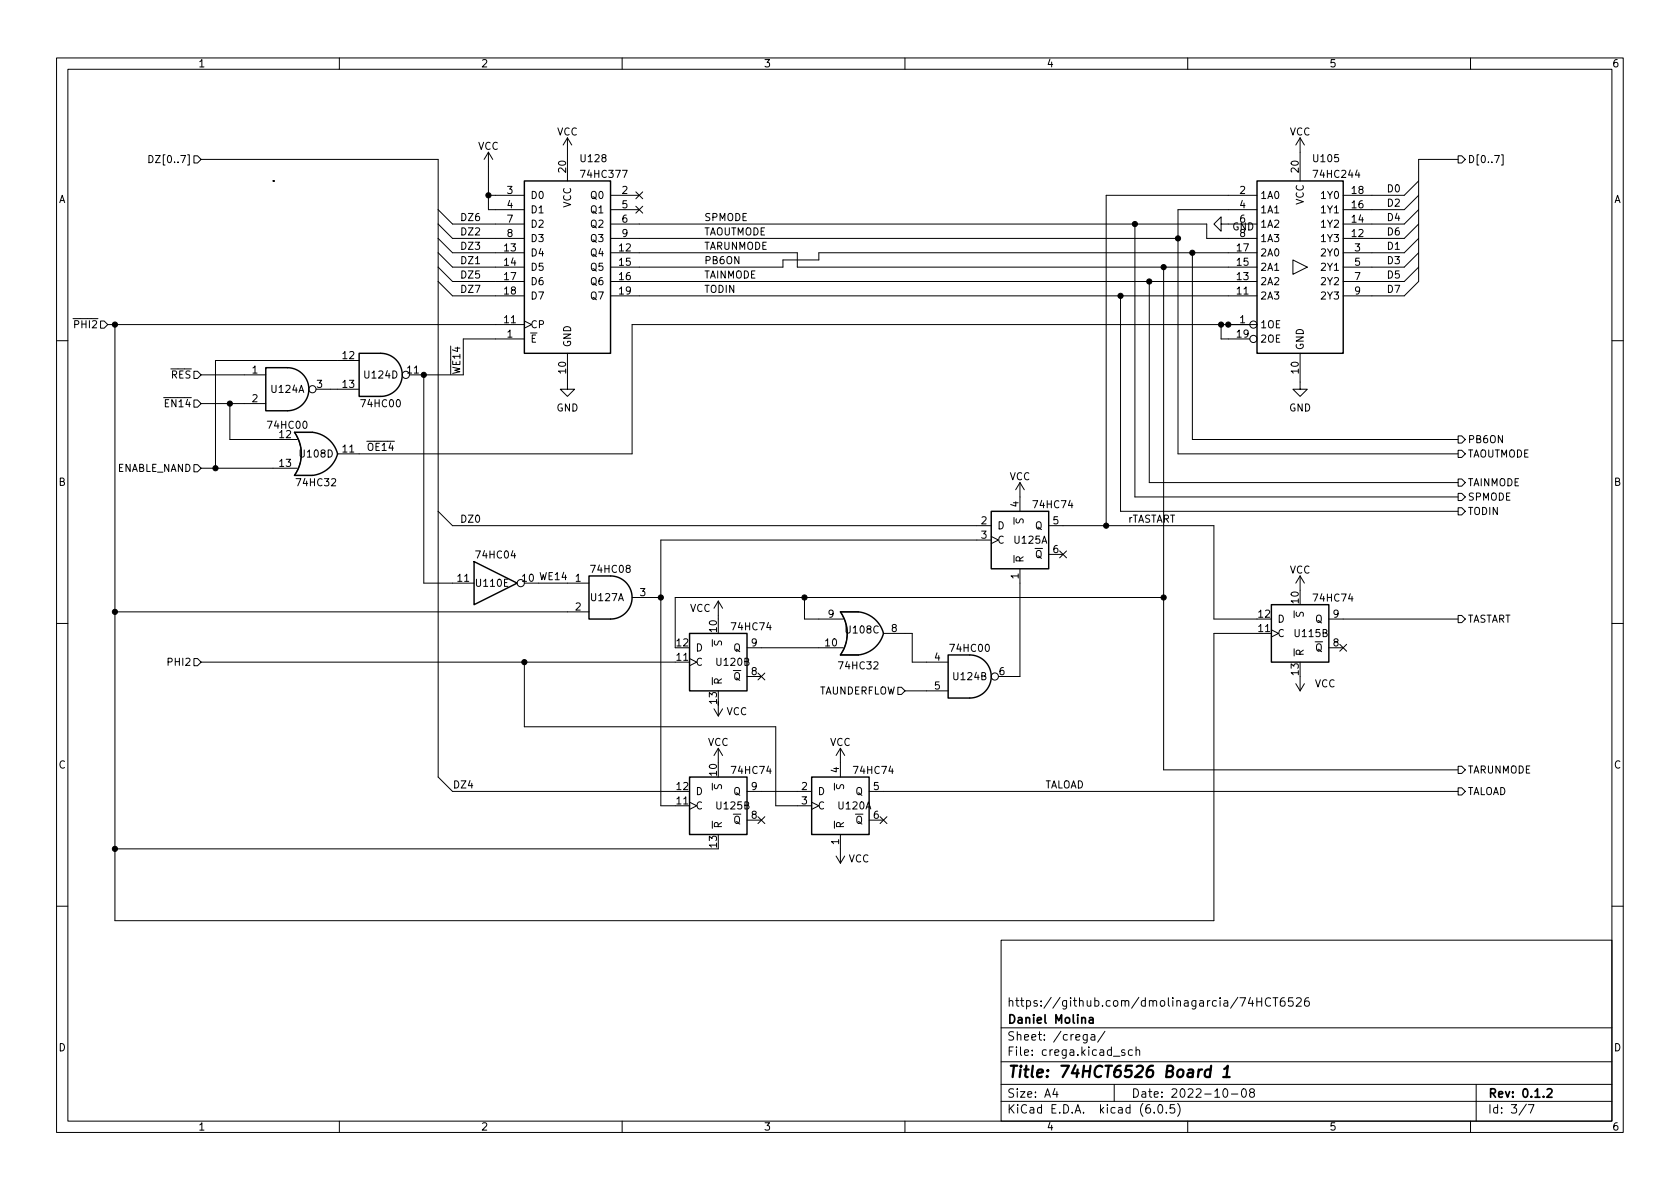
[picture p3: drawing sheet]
<svg xmlns="http://www.w3.org/2000/svg" width="297mm" height="210mm" viewBox="0 0 297 210" stroke-linecap="round" stroke-linejoin="round" font-family="sans-serif">
<g fill="none" stroke="#000" stroke-width=".18">
<path d="M10 10.2h277v190.1h-277zM12 12.2h273v186.1h-273zM60 10.2v2M110 10.2v2M160 10.2v2M210 10.2v2M260 10.2v2M26.3 27.5a.64 .64 0 0 1 .8 .6 .64 .64 0 0 1-.8 .7zM34.3 27.6h.6l.7 .6-.7 .6h-.6zM35.6 28.2h41.9v109.2l2.5 2.5h39.4M48.3 32h.2zM48.3 32h.1"/>
<path d="M48.4 32h.1M48.5 32h.1M77.5 37.1l2.5 2.5h12.7M77.5 39.6l2.5 2.6h12.7M86.4 34.5h6.3M86.4 26.9v10.2h6.3M86.4 26.9l-.8 1.3M86.4 26.9l.7 1.3M100.3 24.4l-.7 1.2M100.3 24.4v7.6M100.3 24.4l.8 1.2M107.9 34.5h5.1"/>
<path d="M107.9 37.1h5.1M107.9 39.6h105.5v2.6h8.8M112.4 33.9l1.2 1.2M112.4 36.5l1.2 1.2M113.6 33.9l-1.2 1.2M113.6 36.5l-1.2 1.2M200.7 39.6v48.3h57.1M215.9 39.6v-1.3l-1.3 1.3 1.3 1.3v-1.3h6.3M222.2 37.1h-13.9v43.2h49.5M222.2 34.5h-26.6v58.5M229.9 24.4v7.6M229.9 24.4l-.8 1.2"/>
<path d="M229.9 24.4l.7 1.2M250.8 32l-2.5 2.5h-10.8M250.8 34.5l-2.5 2.6h-10.8M250.8 37.1l-2.5 2.5h-10.8M250.8 39.6l-2.5 2.6h-10.8M257.8 27.6h.6l.7 .6-.7 .6h-.6zM257.8 28.2h-7v21.6l-2.5 2.5h-10.8M265.5 27.4h.3v1.8h-.3M17.8 56.8h.6l.6 .6-.6 .6h-.6zM19 57.4h73.7M20.3 57.4v105.4h194.3v-50.8h10.2M77.5 42.2l2.5 2.5h12.7"/>
<path d="M77.5 44.7l2.5 2.5h12.7M77.5 47.2l2.5 2.6h12.7M77.5 49.8l2.5 2.5h12.7M92.7 56.8l1.3 .6-1.3 .6M92.7 59.9h-10.8v6.4h-9.5M107.9 44.7h33.1v2.5h81.2M107.9 49.8h114.3M107.9 52.3h114.3M107.9 42.2h100.4M198.1 52.3v38.1h59.7M203.2 49.8v35.5h54.6M205.7 47.2v88.9h52.1"/>
<path d="M210.8 44.7v33h47M215.9 57.4v2.5h5.1M222.2 57.4h-110.4v22.9h-52.1M222.2 44.7h-77.4v1.3h-6.4v1.2h-30.5M228.6 46l2.5 1.2-2.5 1.3zM250.8 42.2l-2.5 2.5h-10.8M250.8 44.7l-2.5 2.5h-10.8M250.8 47.2l-2.5 2.6h-10.8M10 60.2h2M34.3 65.7h.6l.7 .6-.7 .6h-.6zM34.3 70.7h.6l.7 .7-.7 .6h-.6zM35.6 66.3h11.4"/>
<path d="M35.6 71.4h11.4M40.6 71.4v6.3h12M55.2 76.4h-3.1a6.6 6.6 0 0 1 0 7.7h3.1M55.9 68.8h7.6M63.5 63.7h-25.4v19.1M74.9 66.3v36.8h8.9M100.3 62.5v6.3h1.3l-1.3 1.3-1.2-1.3h1.2M229.9 62.5v6.3h1.2l-1.2 1.3-1.3-1.3h1.3M257.8 79.6h.6l.7 .7-.7 .6h-.6zM257.8 77.1h.6l.7 .6-.7 .7h-.6zM285 60.2h2M34.3 82.2h.6l.7 .6-.7 .6h-.6z"/>
<path d="M35.6 82.8h17M77.5 90.4l2.5 2.6h95.3M175.3 94.9l1.2 .6-1.2 .6M175.3 95.5h-58.5v47h5.1M179.3 91.5v1.2M179.7 91.8l-.1 .4 .2 .2h.3l.3-.5 .3-.1 .2 .2v.5M180.3 85.3l-.7 1.3M180.3 85.3v5.1M180.3 85.3l.8 1.3M185.4 93h29.2v16.5h7.6M185.4 98h2.6M187.4 97.4l1.2 1.2"/>
<path d="M188.6 97.4l-1.2 1.2M257.8 84.7h.6l.7 .6-.7 .7h-.6zM257.8 89.8h.6l.7 .6-.7 .7h-.6zM257.8 87.2h.6l.7 .7-.7 .6h-.6zM10 110.2h2M20.3 108.2h83.8M34.3 116.5h.6l.7 .6-.7 .6h-.6zM35.6 117.1h86.3M92.7 117.1v11.4h44.5v14h6.3M95.2 103.1h8.9M111.8 105.7h5M121.9 116.5l1.3 .6-1.3 .6"/>
<path d="M125.9 113.1v1.2M126.4 113.3l-.1 .5 .1 .2h.4l.2-.5 .3-.2 .3 .3-.1 .5M127 106.3v3.2M127 106.3l-.8 1.3M127 106.3l.8 1.3M132.1 114.5h17M132.1 119.6h2.5M134 119l1.2 1.2M135.2 119l-1.2 1.2M142.2 105.7v3.8h6.9M151.8 108.2h-3.2a6.6 6.6 0 0 1 0 7.6h3.2M156.2 112h5.1v5.1h6.3"/>
<path d="M180.3 100.6v19h-3.8M205.7 105.7h-86.3v8.8M224.8 111.4l1.3 .6-1.3 .6M228.8 108v1.2M229.2 108.3v.4l.1 .2h.4l.2-.5 .3-.1 .2 .2v.5M229.9 101.8v2.6M229.9 119.6v2.6M229.9 101.8l-.8 1.3M229.9 101.8l.7 1.3M234.9 114.5h2.6M234.9 109.5h22.9M236.9 113.9l1.2 1.3"/>
<path d="M238.1 113.9l-1.2 1.3M257.8 108.8h.6l.7 .7-.7 .6h-.6zM285 110.2h2M125.9 138.5v1.2M126.2 125.3l.8 1.3M126.4 138.7l-.1 .5 .1 .2h.4l.2-.5 .3-.2 .3 .3-.1 .5M127 132.3l-.8 1.3M127 124.1v2.5M127 132.3v2.6M127 132.3l.8 1.3M127.8 125.3l-.8 1.3M132.1 139.9h11.4"/>
<path d="M147.5 138.5v1.2M148 138.7l-.1 .5 .1 .2h.4l.2-.5 .3-.2 .3 .3-.1 .5M148.6 132.3l-.8 1.3M148.6 132.3v5.1M148.6 132.3l.8 1.3M153.7 139.9h104.1M158.7 121.5h.7l.6 .7-.6 .6h-.7zM160 122.2h7.6M229.1 120.9l.8 1.3M230.6 120.9l-.7 1.3M257.8 139.3h.6l.7 .6-.7 .7h-.6zM257.8 135.5h.6l.7 .6-.7 .7h-.6z"/>
<path d="M20.3 150.1h106.7M121.9 141.9l1.3 .6-1.3 .6M132.1 145h2.5M134 144.4l1.2 1.2M135.2 144.4l-1.2 1.2M143.5 141.9l1.3 .6-1.3 .6M147.8 151.4l.8 1.2M148.6 147.6v5M149.4 151.4l-.8 1.2M153.7 145h2.5M155.6 144.4l1.2 1.2M156.8 144.4l-1.2 1.2"/>
<path d="M10 160.2h2M177 166.3h108v32h-108zM221.1 176.4l-.4 1h.9M221.4 176.9v1M222.2 176.4v1.5M222.2 177.1h.9M223.1 176.4v1.5M224.6 176.6a.6 .6 0 0 0-.7 0 .6 .6 0 0 0-.2 .7 .56 .56 0 0 0 .3 .6 .56 .56 0 0 0 .6-.1M225.1 176.4h.8M225.5 176.4v1.5M227.1 176.4a.59 .59 0 0 0-.7 .7v.5l.1 .3h.4l.2-.1 .1-.5-.1-.2-.5-.1-.2 .3M228.6 176.4h-.7l-.1 .7 .2-.1 .5 .1 .1 .2v.5l-.2 .1-.6-.1"/>
<path d="M229.2 176.6l.6-.2 .2 .2 .1 .3-1 1h1M231.4 176.4a.59 .59 0 0 0-.8 .7v.5l.2 .3h.4l.2-.1 .1-.5-.1-.2-.5-.1-.3 .3M285 160.2h2M60 198.3v2M110 198.3v2M160 198.3v2M177 194.8h108M177 191.8h108M177 187.8h108M177 181.8h108M186.5 192.5l-.4 1h1M186.9 193v1"/>
<path d="M192.2 182.9v1.2l-.3 .3h-.3M192.2 183l-.4-.1-.3 .3v.4l.1 .3h.6M192.9 183h.6l.1 .9M193.6 183.3l-.5 .1a.29 .29 0 0 0-.2 .2 .29 .29 0 0 0 .2 .3h.5M195.4 182.4l-1.3 1.9M197 191.8v3M198.9 185.7l-.4-.1-.2 .2 .1 .3 .5 .1v.4h-.6M200.2 185.7l-.4-.1-.3 .3v.4l.1 .3h.6M200.9 185.8l.2-.2 .3 .1 .1 .9M200.9 185.1v1.5M204.1 196.7v.1M204.9 195.4l.2-.1a.81 .81 0 0 1 .6 .7 .81 .81 0 0 1-.3 .8h-.2a.81 .81 0 0 1-.6-.6 .81 .81 0 0 1 .3-.8z"/>
<path d="M206.2 196.7v.1M207.6 195.3h-.7v.7l.2-.1 .5 .1 .1 .2-.1 .5-.2 .1-.5-.1M208.2 195.1a1.72 1.72 0 0 1 0 2.3M210 198.3v2M216.4 192.6l.2-.1a.81 .81 0 0 1 .6 .7 .81 .81 0 0 1-.3 .8h-.2a.81 .81 0 0 1-.6-.6 .81 .81 0 0 1 .3-.8zM217.7 193.5h1.2M219.7 192.6l.2-.1a.81 .81 0 0 1 .5 .7 .81 .81 0 0 1-.3 .8h-.1a.81 .81 0 0 1-.6-.6 .81 .81 0 0 1 .3-.8zM221.2 193.2l-.3-.3 .1-.2 .2-.2 .4 .1 .2 .2-.1 .2-.6 .2-.2 .3 .1 .4 .2 .1h.4l.2-.3-.1-.4-.2-.1M260 198.3v2M261 191.8v6.5M269.9 195.3l-1.3 1.9M270.2 195.3h1l-.6 1.5"/>
<circle cx="221.6" cy="59.9" r=".63"/>
<circle cx="221.6" cy="57.4" r=".63"/>
<circle cx="55.2" cy="68.8" r=".63"/>
<circle cx="71.8" cy="66.3" r=".63"/>
<circle cx="92.1" cy="103.1" r=".63"/>
<circle cx="175.9" cy="119.6" r=".63"/>
</g>
<path d="M192.6 180h.6l.1 .9M193.3 180.3l-.5 .1a.29 .29 0 0 0-.3 .2 .29 .29 0 0 0 .3 .3h.5M273.6 192.7l.5-.2 .2 .2 .1 .3-.9 1h.9" fill="none" stroke="#000" stroke-width=".3"/>
<path d="M212.5 189.1l-.4 .1-.2 .3M214 189.2a.66 .66 0 0 0-.9 .3l-.1 .6 .1 .3 .2 .1 .6-.1M214.1 188.5l-.2 2M216.3 190.5h1.1M216.5 189l.6-.5-.3 2" fill="none" stroke="#000" stroke-width=".4"/>
<g fill="none" stroke="#000" stroke-width=".25">
<path d="M92.7 32h15.2v30.5h-15.2zM222.2 32h15.3v30.5h-15.3zM47 65h3.8a3.8 3.8 0 0 1 3.8 3.8 3.8 3.8 0 0 1-3.8 3.8h-3.8zM52.1 76.5l3.1-.1a5.1 5.1 0 0 1 4.5 3.9 5.2 5.2 0 0 1-4.4 3.8h-3.2a6.6 6.6 0 0 0 0-7.6zM63.5 62.5h3.8a3.8 3.8 0 0 1 3.8 3.8 3.8 3.8 0 0 1-3.8 3.8h-3.8zM83.8 99.3l7.6 3.8-7.6 3.8zM175.3 90.4h10.1v10.2h-10.1zM104.1 101.8h3.9a3.8 3.8 0 0 1 3.8 3.9 3.8 3.8 0 0 1-3.8 3.8h-3.9zM121.9 112h10.2v10.2h-10.2zM151.8 108.2h-3.2a6.6 6.6 0 0 1 0 7.6h3.2M151.8 108.2a5.1 5.1 0 0 1 4.4 3.8 5.2 5.2 0 0 1-4.4 3.8M167.6 115.8h3.9a3.8 3.8 0 0 1 3.8 3.8 3.8 3.8 0 0 1-3.8 3.8h-3.9z"/>
<path d="M224.8 106.9h10.1v10.2h-10.1zM121.9 137.4h10.2v10.2h-10.2zM143.5 137.4h10.2v10.2h-10.2z"/>
</g>
<g fill="#000" stroke="#000" stroke-width=".18">
<circle cx="86.4" cy="34.5" r=".46"/>
<circle cx="200.7" cy="39.6" r=".46"/>
<circle cx="20.3" cy="57.4" r=".46"/>
<circle cx="198.1" cy="52.3" r=".46"/>
<circle cx="203.2" cy="49.8" r=".46"/>
<circle cx="205.7" cy="47.2" r=".46"/>
<circle cx="208.3" cy="42.2" r=".46"/>
<circle cx="210.8" cy="44.7" r=".46"/>
<circle cx="215.9" cy="57.4" r=".46"/>
<circle cx="217.2" cy="57.4" r=".46"/>
<circle cx="40.6" cy="71.4" r=".46"/>
<circle cx="74.9" cy="66.3" r=".46"/>
<circle cx="38.1" cy="82.8" r=".46"/>
<circle cx="195.6" cy="93" r=".46"/>
<circle cx="20.3" cy="108.2" r=".46"/>
<circle cx="92.7" cy="117.1" r=".46"/>
<circle cx="116.8" cy="105.7" r=".46"/>
<circle cx="142.2" cy="105.7" r=".46"/>
<circle cx="205.7" cy="105.7" r=".46"/>
<circle cx="20.3" cy="150.1" r=".46"/>
</g>
<text font-size="2.8" x="178" y="190.6">Title: 74HCT6526 Board 1</text>
<g font-size="2.1">
<text x="178" y="178">https://github.com/dmolinagarcia/74HCT6526</text>
<text x="178" y="184">Sheet: /crega/</text>
<text x="178" y="181">Daniel Molina</text>
<text x="178" y="186.7">File: crega.kicad_sch</text>
<text x="178" y="196.9">KiCad E.D.A. kicad (6.0.5)</text>
<text x="178" y="194.1">Size: A4</text>
<text x="200" y="194.1">Date: 2022-10-08</text>
<text x="263" y="194.1">Rev: 0.1.2</text>
<text x="263" y="196.9">Id: 3/7</text>
</g>
<g font-size="1.8">
<text x="35" y="11.9">1</text>
<text x="85" y="11.9">2</text>
<text x="135" y="11.9">3</text>
<text x="185" y="11.9">4</text>
<text x="235" y="11.9">5</text>
<text x="285" y="11.9">6</text>
<text x="98.5" y="23.9">VCC</text>
<text x="228" y="23.9">VCC</text>
<text x="27.4" y="28.8">DZ[0..7]</text>
<text x="84.5" y="26.5">VCC</text>
<text x="102.8" y="28.7">U128</text>
<text x="232.3" y="28.7">U105</text>
<text x="259.5" y="28.8">D[0..7]</text>
<text x="10.3" y="35.9">A</text>
<text x="89.7" y="34.3">3</text>
<text x="93.7" y="35.2">D0</text>
<text x="100.1" y="30.4" transform="rotate(-90 100.1 30.4)">20</text>
<text x="103" y="31.4">74HC377</text>
<text x="104.6" y="35.2">Q0</text>
<text x="110" y="34.3">2</text>
<text x="219.2" y="34.3">2</text>
<text x="222.8" y="35.2">1A0</text>
<text x="229.6" y="30.4" transform="rotate(-90 229.6 30.4)">20</text>
<text x="232.6" y="31.4">74HC244</text>
<text x="233.8" y="35.2">1Y0</text>
<text x="239" y="34.3">18</text>
<text x="245.1" y="34">D0</text>
<text x="285.3" y="35.9">A</text>
<text x="81.3" y="41.6">DZ2</text>
<text x="81.3" y="39.1">DZ6</text>
<text x="89.7" y="36.8">4</text>
<text x="89.7" y="39.4">7</text>
<text x="89.7" y="41.9">8</text>
<text x="93.7" y="37.7">D1</text>
<text x="93.7" y="40.3">D2</text>
<text x="101" y="36.7" transform="rotate(-90 101 36.7)">VCC</text>
<text x="104.6" y="37.7">Q1</text>
<text x="104.6" y="40.3">Q2</text>
<text x="110" y="36.8">5</text>
<text x="110" y="39.4">6</text>
<text x="110" y="41.9">9</text>
<text x="124.5" y="39.1">SPMODE</text>
<text x="124.5" y="41.6">TAOUTMODE</text>
<text x="217.9" y="40.7">GND</text>
<text x="219.2" y="36.8">4</text>
<text x="219.2" y="39.4">6</text>
<text x="219.2" y="41.9">8</text>
<text x="222.8" y="37.7">1A1</text>
<text x="222.8" y="40.3">1A2</text>
<text x="230.5" y="36.2" transform="rotate(-90 230.5 36.2)">VCC</text>
<text x="233.8" y="40.3">1Y2</text>
<text x="233.8" y="37.7">1Y1</text>
<text x="239" y="41.9">12</text>
<text x="239" y="39.4">14</text>
<text x="239" y="36.8">16</text>
<text x="245.1" y="39.1">D4</text>
<text x="245.1" y="41.6">D6</text>
<text x="245.1" y="36.5">D2</text>
<text x="81.3" y="46.7">DZ1</text>
<text x="81.3" y="44.2">DZ3</text>
<text x="89.2" y="44.4">13</text>
<text x="89.2" y="47">14</text>
<text x="93.7" y="45.3">D4</text>
<text x="93.7" y="47.9">D5</text>
<text x="93.7" y="42.8">D3</text>
<text x="104.6" y="45.3">Q4</text>
<text x="104.6" y="47.9">Q5</text>
<text x="104.6" y="42.8">Q3</text>
<text x="109.5" y="44.4">12</text>
<text x="109.5" y="47">15</text>
<text x="124.5" y="44.2">TARUNMODE</text>
<text x="124.5" y="46.7">PB6ON</text>
<text x="218.7" y="47">15</text>
<text x="218.7" y="44.4">17</text>
<text x="222.8" y="47.9">2A1</text>
<text x="222.8" y="45.3">2A0</text>
<text x="222.8" y="42.8">1A3</text>
<text x="233.8" y="42.8">1Y3</text>
<text x="233.8" y="45.3">2Y0</text>
<text x="233.8" y="47.9">2Y1</text>
<text x="239.5" y="44.4">3</text>
<text x="239.5" y="47">5</text>
<text x="245.1" y="44.2">D1</text>
<text x="245.1" y="46.7">D3</text>
<text x="81.3" y="51.8">DZ7</text>
<text x="81.3" y="49.2">DZ5</text>
<text x="89.2" y="49.5">17</text>
<text x="89.2" y="52.1">18</text>
<text x="93.7" y="50.4">D6</text>
<text x="93.7" y="53">D7</text>
<text x="104.6" y="50.4">Q6</text>
<text x="104.6" y="53">Q7</text>
<text x="109.5" y="49.5">16</text>
<text x="109.5" y="52.1">19</text>
<text x="124.5" y="51.8">TODIN</text>
<text x="124.5" y="49.2">TAINMODE</text>
<text x="218.7" y="52.1">11</text>
<text x="218.7" y="49.5">13</text>
<text x="222.8" y="53">2A3</text>
<text x="222.8" y="50.4">2A2</text>
<text x="233.8" y="50.4">2Y2</text>
<text x="233.8" y="53">2Y3</text>
<text x="239.5" y="49.5">7</text>
<text x="239.5" y="52.1">9</text>
<text x="245.1" y="49.2">D5</text>
<text x="245.1" y="51.8">D7</text>
<text x="12.1" y="58">~{PHI2}</text>
<text x="89.2" y="57.1">11</text>
<text x="89.7" y="59.7">1</text>
<text x="93.7" y="58">CP</text>
<text x="218.7" y="59.7">19</text>
<text x="219.2" y="57.1">1</text>
<text x="222.8" y="58">1OE</text>
<text x="60.6" y="63.5">12</text>
<text x="93.7" y="60.6">~{E}</text>
<text x="101" y="61.5" transform="rotate(-90 101 61.5)">GND</text>
<text x="222.8" y="60.6">2OE</text>
<text x="230.5" y="62" transform="rotate(-90 230.5 62)">GND</text>
<text x="28.9" y="66.9">~{RES}</text>
<text x="44.6" y="66">1</text>
<text x="44.6" y="71.1">2</text>
<text x="48" y="69.5">U124A</text>
<text x="56" y="68.6">3</text>
<text x="60.6" y="68.6">13</text>
<text x="64.6" y="66.9">U124D</text>
<text x="72" y="66">11</text>
<text x="81.4" y="66.3" transform="rotate(-90 81.4 66.3)">~{WE14}</text>
<text x="100.1" y="66" transform="rotate(-90 100.1 66)">10</text>
<text x="229.6" y="66" transform="rotate(-90 229.6 66)">10</text>
<text x="28.1" y="72">~{EN14}</text>
<text x="47.6" y="75.8">74HC00</text>
<text x="49.4" y="77.5">12</text>
<text x="64.1" y="72">74HC00</text>
<text x="98.4" y="72.8">GND</text>
<text x="227.9" y="72.8">GND</text>
<text x="20.5" y="83.4">ENABLE_NAND</text>
<text x="49.4" y="82.5">13</text>
<text x="53.1" y="80.9">U108D</text>
<text x="60.6" y="80">11</text>
<text x="64.8" y="79.7">~{OE14}</text>
<text x="259.5" y="80.9">TAOUTMODE</text>
<text x="259.5" y="78.4">PB6ON</text>
<text x="10.3" y="85.9">B</text>
<text x="52.6" y="86">74HC32</text>
<text x="178.5" y="84.9">VCC</text>
<text x="180.1" y="89.6" transform="rotate(-90 180.1 89.6)">4</text>
<text x="182.9" y="89.9">74HC74</text>
<text x="259.5" y="86">TAINMODE</text>
<text x="259.5" y="88.5">SPMODE</text>
<text x="285.3" y="85.9">B</text>
<text x="81.3" y="92.4">DZ0</text>
<text x="173.5" y="92.7">2</text>
<text x="173.5" y="95.2">3</text>
<text x="176.3" y="93.6">D</text>
<text x="183" y="93.6">Q</text>
<text x="186.2" y="92.7">5</text>
<text x="199.4" y="92.4">rTASTART</text>
<text x="259.5" y="91.1">TODIN</text>
<text x="84.4" y="98.8">74HC04</text>
<text x="104.7" y="101.3">74HC08</text>
<text x="176.3" y="96.1">C</text>
<text x="179.4" y="96.1">U125A</text>
<text x="181" y="99.6" transform="rotate(-90 181 99.6)">~{R}</text>
<text x="181.7" y="98.7">~{Q}</text>
<text x="186.2" y="97.8">6</text>
<text x="228" y="101.4">VCC</text>
<text x="80.9" y="102.9">11</text>
<text x="84.3" y="103.8">U110E</text>
<text x="92.4" y="102.9">10 WE14</text>
<text x="101.7" y="102.9">1</text>
<text x="101.7" y="107.9">2</text>
<text x="104.6" y="106.3">U127A</text>
<text x="113.2" y="105.4">3</text>
<text x="180.1" y="102.3" transform="rotate(-90 180.1 102.3)">1</text>
<text x="229.6" y="106.6" transform="rotate(-90 229.6 106.6)">10</text>
<text x="232.4" y="106.4">74HC74</text>
<text x="122" y="108.2">VCC</text>
<text x="126.7" y="111.7" transform="rotate(-90 126.7 111.7)">10</text>
<text x="129.6" y="111.5">74HC74</text>
<text x="146.4" y="109.2">9</text>
<text x="149.6" y="112">U108C</text>
<text x="157.6" y="111.8">8</text>
<text x="222.5" y="111.8">11</text>
<text x="222.5" y="109.2">12</text>
<text x="225.8" y="112.6">C</text>
<text x="225.8" y="110.1">D</text>
<text x="229" y="112.6">U115B</text>
<text x="232.6" y="110.1">Q</text>
<text x="235.7" y="109.2">9</text>
<text x="259.5" y="110.1">TASTART</text>
<text x="30" y="117.7">PHI2</text>
<text x="119.7" y="116.8">11</text>
<text x="119.7" y="114.3">12</text>
<text x="122.9" y="117.7">C</text>
<text x="122.9" y="115.2">D</text>
<text x="126.8" y="117.7">U120B</text>
<text x="129.7" y="115.2">Q</text>
<text x="132.9" y="119.4">8</text>
<text x="132.9" y="114.3">9</text>
<text x="146" y="114.3">10</text>
<text x="148.5" y="118.4">74HC32</text>
<text x="165.2" y="116.8">4</text>
<text x="168.2" y="115.3">74HC00</text>
<text x="176.7" y="119.4">6</text>
<text x="229.6" y="119.3" transform="rotate(-90 229.6 119.3)">13</text>
<text x="230.5" y="116.1" transform="rotate(-90 230.5 116.1)">~{R}</text>
<text x="231.2" y="115.2">~{Q}</text>
<text x="235.7" y="114.3">8</text>
<text x="126.7" y="124.4" transform="rotate(-90 126.7 124.4)">13</text>
<text x="127.6" y="121.2" transform="rotate(-90 127.6 121.2)">~{R}</text>
<text x="128.3" y="120.3">~{Q}</text>
<text x="144.5" y="122.8">TAUNDERFLOW</text>
<text x="165.2" y="121.9">5</text>
<text x="168.7" y="120.3">U124B</text>
<text x="232.4" y="121.5">VCC</text>
<text x="125.1" y="131.9">VCC</text>
<text x="128.4" y="126.5">VCC</text>
<text x="146.7" y="131.9">VCC</text>
<text x="10.3" y="135.9">C</text>
<text x="126.7" y="137.1" transform="rotate(-90 126.7 137.1)">10</text>
<text x="129.6" y="136.9">74HC74</text>
<text x="148.3" y="136.6" transform="rotate(-90 148.3 136.6)">4</text>
<text x="151.2" y="136.9">74HC74</text>
<text x="259.5" y="136.8">TARUNMODE</text>
<text x="285.3" y="135.9">C</text>
<text x="80" y="139.4">DZ4</text>
<text x="119.7" y="142.2">11</text>
<text x="119.7" y="139.7">12</text>
<text x="122.9" y="143.1">C</text>
<text x="122.9" y="140.6">D</text>
<text x="126.8" y="143.1">U125B</text>
<text x="129.7" y="140.6">Q</text>
<text x="132.9" y="139.7">9</text>
<text x="141.7" y="139.7">2</text>
<text x="141.7" y="142.2">3</text>
<text x="144.5" y="140.6">D</text>
<text x="144.5" y="143.1">C</text>
<text x="148.3" y="143.1">U120A</text>
<text x="151.3" y="140.6">Q</text>
<text x="154.4" y="139.7">5</text>
<text x="184.8" y="139.4">TALOAD</text>
<text x="259.5" y="140.6">TALOAD</text>
<text x="126.7" y="149.8" transform="rotate(-90 126.7 149.8)">13</text>
<text x="127.6" y="146.6" transform="rotate(-90 127.6 146.6)">~{R}</text>
<text x="128.3" y="145.7">~{Q}</text>
<text x="132.9" y="144.8">8</text>
<text x="148.3" y="149.3" transform="rotate(-90 148.3 149.3)">1</text>
<text x="149.2" y="146.6" transform="rotate(-90 149.2 146.6)">~{R}</text>
<text x="149.9" y="145.7">~{Q}</text>
<text x="154.4" y="144.8">6</text>
<text x="150" y="152.5">VCC</text>
<text x="10.3" y="185.9">D</text>
<text x="285.3" y="185.9">D</text>
<text x="35" y="199.9">1</text>
<text x="85" y="199.9">2</text>
<text x="135" y="199.9">3</text>
<text x="185" y="199.9">4</text>
<text x="235" y="199.9">5</text>
<text x="285" y="199.9">6</text>
</g>
</svg>
